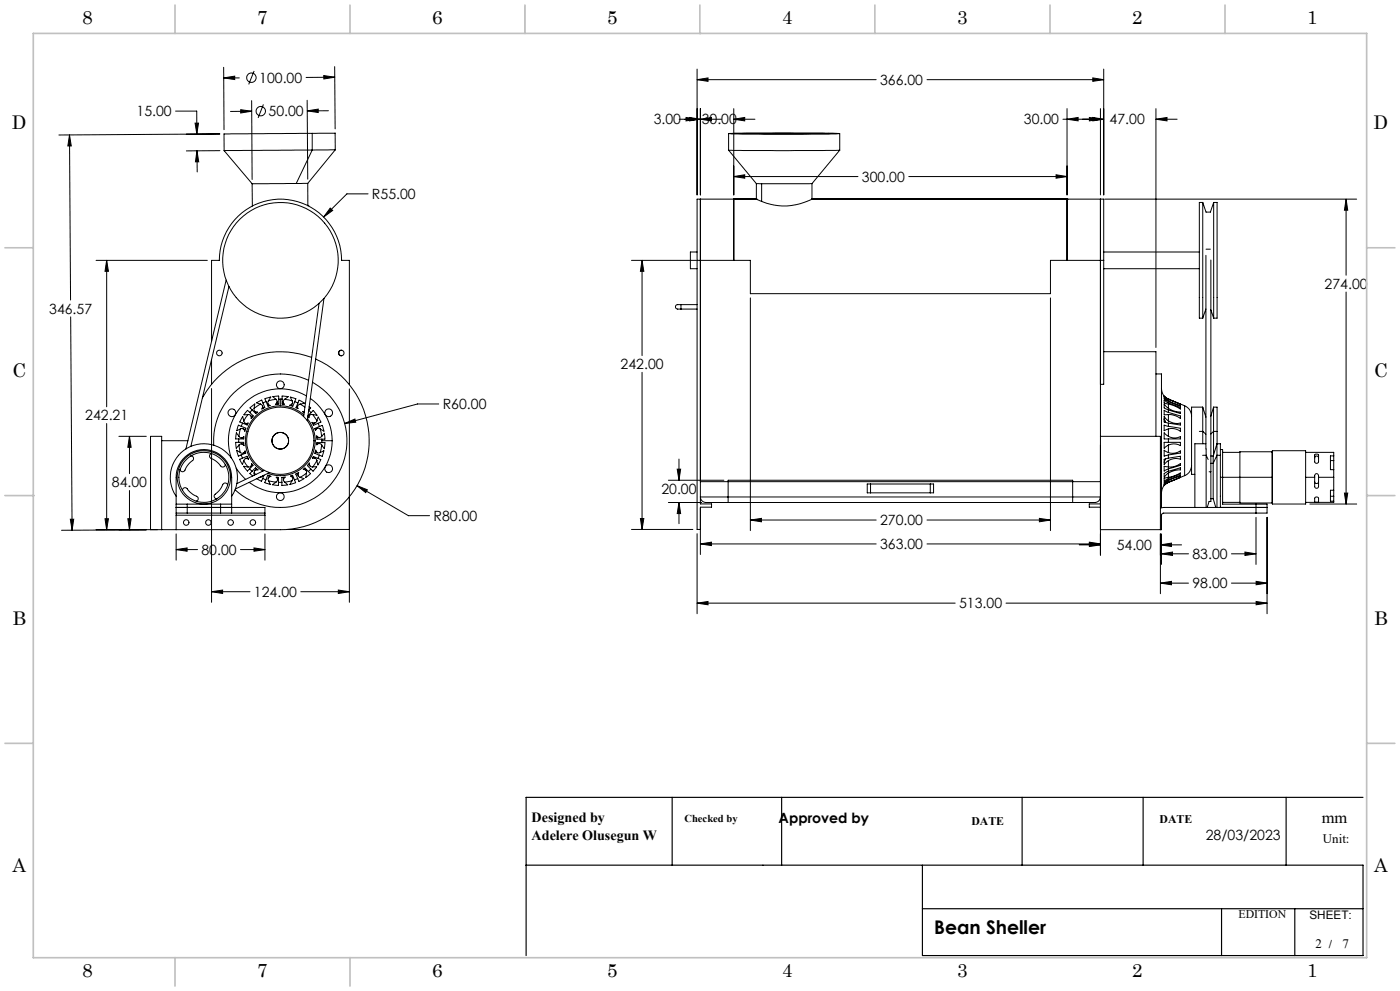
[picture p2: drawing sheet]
<svg xmlns="http://www.w3.org/2000/svg" width="420mm" height="297mm" viewBox="0 0 420 297" stroke-linecap="round" stroke-linejoin="round" font-family="sans-serif">
<g fill="none" stroke="#000" stroke-width=".3">
<path d="M100.4 20l.1 18.6M52.7 33.3h6.3l.1 6.9M58.5 36.9h1l-.4 3.3zM67.1 20.2l.1 18.7M67.1 23.4h4.7M67.1 23.4l3.3-.6v1zM72.2 32.9l3.3 .4-3.3 .6zM75.5 30.2l.1 23.6M75.5 33.3l-6.4 .1M76.2 21.3l-1.6 4M79 31.3l-1.6 4M92.1 30.1l.2 23.6"/>
<path d="M92.2 33.2l3.3-.5v1zM93.7 40l6.8-.1 .1 5M93.7 40l-26.5 .1v5.1M93.7 40v5M97.1 22.6l3.3 .5-3.2 .6zM98.5 33.2h-6.3M100.4 23.1l-8.6 .1M203.8 35.7h12.7M205.8 35.2l3.3 .5-3.3 .5zM206.8 35.2l3.3 .5-3.3 .5zM209.1 20.7v37.7M209.1 23.9h53.8"/>
<path d="M209.1 23.9l3.3-.5v1zM210.1 32.6v25.8M210.1 35.7l3.3-.5v1zM220.1 35.7l3.3-.5v1zM220.1 35.7h6.4M220.1 32.6v25.8M248.5 40v.1M278.1 23.9h53M318.9 35.7h12.2M320.1 35.7l3.3-.5v1zM320.1 32.6v25.8M326.8 35.2l3.3 .5-3.3 .5z"/>
<path d="M327.8 35.2l3.3 .5-3.3 .5zM327.8 23.4l3.3 .5-3.3 .5zM330.1 32.6v25.8M331.1 20.7v37.7M346.8 35.7l3.3-.5v1zM346.8 32.6v71.5M346.8 35.7h6.3M20.8 40.5l.6 3.2h-1zM20.8 40.5l.4 49.4M59.1 45.2l.1 6.3M59.1 45.2l.5 3.3h-1zM65.9 40.1l-48.2 .4"/>
<path d="M66 45.2h-10.1M67.2 45.2l8.4 9.9M75.6 55.1l.1 6.6M88.9 55l-13.3 .1M92.3 55h-3.4M92.3 55l.1 6.6M93.7 45l-26.5 .2M93.7 45l-4.8 10M100.6 44.9l-6.9 .1M100.6 44.9l-8.3 10.1M110.4 58.1h-6.3l-7 6.9M210.1 59.7v91.3h3.4v1h-3.4v14.2"/>
<path d="M218.6 40h33.3zM218.6 45h33.3M218.6 40v5M218.6 45l8.3 10M218.9 40h32.7zM220.1 59.7v18.3zM220.1 59.7h.1M220.1 52.9l3.3-.5v1zM220.1 52.9h37.3M226.9 59.7h-17.8v18.3M226.9 55l1.6 .1M226.9 59.7a18 18 0 0 0 16.7 0"/>
<path d="M226.9 59.7h.1M226.9 55v4.7M228.5 55.1v5.3M243.6 59.7h87.5v18.3M243.6 55l-15.1 .1M243.6 59.7h.1M243.6 55v4.7M251.9 40v5M251.9 45l-8.3 10M272.6 52.9h47.5M316.8 52.4l3.3 .5-3.3 .5zM320.1 59.7v18.3z"/>
<path d="M320.1 59.7h.1M330.1 59.7v55.5M331.4 59.7h75.6M403.8 59.7l.5 3.3h-1zM403.8 59.7v22.8M28.8 78h33.4M32 78v43.9M32 78l.5 3.3h-1zM92.4 61.6h.1M99.1 62.4l.7 .7-2.7 1.9zM189.4 78h19.4M192.6 78l.5 3.3h-1z"/>
<path d="M192.6 78v28.6M209.1 75.5h-2v5h2M209.1 78h16v10h90v-10h16M209.1 78v80.7h1M331.1 78v37.2h-1M331.1 75.5h28.7M360.8 60.7v34.7M360.8 60.7h-1v34.7h1M360.8 60.7l1 2.9h1.3l1-2.9M361.8 76.5v58M361.8 74.7h1.3M363.3 77.9v63.5"/>
<path d="M364.1 60.7v34.7M364.1 60.7h1v34.7h-1M21.2 95l.4 63.9M67.8 84l-12 50.5M68.7 85.9l-11.4 47.9M95.7 90.9l-4.6 33.9M97.2 89.4l-5 36.7M204.3 91.3h-.6a.75 .75 0 0 0-1.1 .7 .75 .75 0 0 0 1.1 .6h.6M204.3 91.3v1.3M204.3 92.6h4.8M204.3 91.3h4.8M225.1 89.3v69.7"/>
<path d="M315.1 89.3v69.7M331.1 80.5h28.7M361.8 92.6l-1 2.8M363.3 92.8l.8 2.6M403.8 87.5v63.6M63.5 102.3v-24.3h2.3a18.3 18.3 0 0 1 18.3-18.3 18.3 18.3 0 0 1 18.4 18.3h2.3v37.3M63.5 107.7v7.5M63.5 116.4v64.1M82.8 119.7l-2.3 .4M83.6 119.6v1.5l-1 .1a.89 .89 0 0 0 .2-1.5M83.6 119.6h.5M83.6 119.6v-.9l-1.8 .2 1 .8"/>
<path d="M84.1 119.6h.5M84.1 119.6v2M84.6 119.6v1.5h.7a.85 .85 0 0 1 .1-1.4M84.6 119.6v-.9l1.9 .2-1.1 .8M85.4 119.7l2.2 .4M91.9 118.6a15.6 15.6 0 0 0-17.7 1.5 15.6 15.6 0 0 0-4.8 17.2M92.6 114a20 20 0 0 0-28.5 19.4M93.1 119.4a15.5 15.5 0 0 1 6.6 12.7M93.5 107.1a26.6 26.6 0 0 0-32.8 12.1M93.7 114.6a20 20 0 0 1 6.6 29.2 20 20 0 0 1-29.8 3M94.7 107.6a26.7 26.7 0 0 1 15.5 29.9 26.7 26.7 0 0 1-26.1 21.2h-55.3M102.4 104.9a.85 .85 0 0 0-.8 .9 .85 .85 0 0 0 .8 .8"/>
<path d="M104.8 116.6v63.9M192.6 111.6v47.1M330.1 115.2v15.6M331.1 105.4h15.7v25.4M346.8 112.1h1.6v40h-.3M348.4 116.5a3.3 3.3 0 0 0 2.1 3.1M349.2 118.7l1.3 1zM350.5 119.6h.1M350.5 119.7v.4M350.5 119.6l3.6 1.6zM350.5 119.6l4.9 2M32 126.9v31.8"/>
<path d="M35.7 130.8h8.2M38.8 130.8l.5 3.3h-1zM38.8 130.8v11.2M48.5 132.1h7.9M57.3 136.6a.85 .85 0 0 1 .8 .8 .85 .85 0 0 1-.7 .9 6.4 6.4 0 0 0-2 2.8l-.7 .3-.7-.6M57.3 136.6a7.5 7.5 0 0 0-3.3 4.2M63.5 135.9a7.5 7.5 0 0 0-6.2 .7M63.5 135.9a.85 .85 0 0 0-.6 1 .85 .85 0 0 0 .9 .7l2.1 1.7a.85 .85 0 0 0 .9 .7 .85 .85 0 0 0 .8-.8M63.5 135.9a7.5 7.5 0 0 1 4.1 3.3M67.6 139.2a7.4 7.4 0 0 1 .7 6.1M71.6 132.6h1.5l.1 1a.9 .9 0 0 0-1.5-.2M71.6 131.5v1.1"/>
<path d="M71.6 132.6h-.9l.2 1.7 .8-.9M71.7 133.4l.4 2.2M71.7 130.8a.84 .84 0 0 0 1.5 .1l-.1 .6h-1.5M71.7 130.8l-.8-1.1-.2 1.8h.9M72.1 135.6a.85 .85 0 0 0 1.4-.5l.2 .7-1.3 .5M72.1 128.5l-.4 2.3M72.1 135.6l-1.1-.7 .5 1.8 .9-.4M72.3 133h.8M72.4 136.3l.3 1M72.4 127.8l1.4 .5-.4 1a.9 .9 0 0 0-1.3-.8M72.4 127.8l-.9-.4-.5 1.7 1.1-.6M72.4 131.3h.7"/>
<path d="M72.7 137.3l1.4-.6 .5 .9a.89 .89 0 0 0-1.5 .4M72.7 137.3l-.8 .4 .8 1.5 .4-1.2M72.8 126.8l-.4 1M72.8 128.5l.8 .3M73.1 138l1.3 1.9M73.1 126.1a.78 .78 0 0 0 .9 .8l.4-.1-.2 .6-1.4-.6M73.1 126.1l-.3-1.3-.9 1.7 .9 .3M73.6 135.5l-.6 .3M73.6 126.9l.7 .2M74.3 137.2l-.7 .3M74.4 139.9a.75 .75 0 0 0 1-.5l.1-.4 .4 .4-1 1.1M74.4 124.2l-1.3 1.9"/>
<path d="M74.4 139.9l-1.3-.2 1.1 1.5 .7-.7M74.9 123.6l1.1 1.1-.6 .7a.89 .89 0 0 0-1-1.2M74.9 123.6l-.6-.6-1.1 1.3 1.2-.1M75.1 124.5l.6 .5M75.7 122.9l-.8 .7M75.7 139.3l-.5 .5M76.2 122.4a.77 .77 0 0 0 .5 1l.5 .1-.5 .4-1-1M76.2 122.4l.2-1.3-1.4 1.1 .7 .7M76.4 123.3l.5 .5M78.1 121.1l-1.9 1.3M78.7 121.6l.3 .7M78.9 120.8l.5 1.3-.8 .5a.92 .92 0 0 0-.5-1.5"/>
<path d="M78.9 120.8l-.4-.9-1.5 .8 1.1 .4M79.8 120.4l-.9 .4M80.4 121l.2 .6M80.5 120.1a.86 .86 0 0 0 .5 1.4l-.6 .2-.6-1.3M80.5 120.1l.7-1.1-1.7 .5 .3 .9M83.1 120.3v.8M84.1 121.6a10.5 10.5 0 0 0-10.1 7.8 10.5 10.5 0 0 0 4.9 11.8M84.1 121.6a10.5 10.5 0 0 1 7.1 2.8M84.9 120.4v.7M87.6 120.1a.87 .87 0 0 1-.7 1.4l.9 .2 .6-1.3M87.6 120.1l-.5-1.1 1.7 .5-.4 .9M87.7 120.9l-.3 .7"/>
<path d="M88.4 120.4l1 .4M89.3 121.6l-.3 .7M89.4 120.8l-.6 1.4 .6 .2-.1-.4a.83 .83 0 0 1 .7-.9M89.4 120.8l.3-.9 1.6 .9-1.3 .3M90 121.1l1.5 .9M91.3 123.6l-.1 .1M91.3 123.3l-.5 .1 .4 .3M92.3 125.5v.1a10.6 10.6 0 0 1 2.3 6.5M92.5 139.2l.6 .5M92.6 122.9l.7 .8M92.7 121.9l.5 .4-.6 .6M92.9 124.4l-.5 .5"/>
<path d="M93.3 123.7l-.9 .9M93.3 123.7l.6-.7 1.2 1.5-1.3-.3M93.8 124.2a.83 .83 0 0 0-1.1 1l-.3-.4M93.8 124.2l1.3 1.9M93.8 139.9a.91 .91 0 0 1-1-1.1l-.6 .7 1 1.1M93.8 139.9h1.2l-1.1 1.3-.7-.6M93.9 137.1l.6 .2M94.2 132.1h.4M94.6 132.1a10.5 10.5 0 0 1-14.3 9.8M94.6 135.4l.7 .3M94.6 126.7l-.8 .3M95 131.2h.8"/>
<path d="M95.1 126.1a.92 .92 0 0 1-1.5 .5l.5 .9 1.3-.6M95.1 138l-1.3 1.9M95.1 126.1l.4-1.1 .8 1.5-.9 .4M95.1 132.9h.6M95.2 128.4l-.7 .3M95.4 137.4l-1.4-.6-.3 .6 .5-.1a.83 .83 0 0 1 .9 .7M95.4 137.4l.8 .3-.8 1.6-.3-1.3M95.4 126.9l.4 .9M95.8 127.8l-1.4 .6 .3 .6a.86 .86 0 0 1 1.4-.5M95.8 136.4l-.4 1M95.8 127.8l.9-.3 .5 1.7-1.1-.7M96.1 128.5l.4 2.3"/>
<path d="M96.1 135.6a.87 .87 0 0 1-1.4-.7l-.3 1 1.4 .5M96.1 135.6l1.1-.5-.5 1.7-.9-.4M96.5 130.8a.89 .89 0 0 1-1.5-.2l.1 1h1.5M96.5 133.4l-.4 2.2M96.5 130.8l.8-.9 .2 1.7h-.9M96.6 131.6v.5M96.6 132.1v.5M96.6 132.6h-1.5l-.1 .7a.86 .86 0 0 1 1.5 .1M96.6 132.6h.9l-.2 1.9-.8-1.1M96.6 132.1h3.1M99.7 132.1a15.6 15.6 0 0 1-8.6 13.9 15.6 15.6 0 0 1-16.3-1.4M103.4 126.9l3.1-1.3 .2 .9z"/>
<path d="M131.6 121.1h-6.3l-21.9 5.8M203.7 137.6v6.3M330.1 130.8h18v27.9M330.1 130.8v35.7M349.2 125.5l.4 1.1M349.2 125.8l.4 .8M349.2 125.8l.2 .1M349.6 137.5l-.4 1.1M350.5 120.1l-1.3-1.1v.5l1.3 .9M350.5 120.4v.4M350.5 120.8l-1.3-.9v.8l1.3 .4M350.5 121.1v1.3"/>
<path d="M350.5 122.4l-1.3-1.3v1.1l1.3 .7M350.5 122.9v.7M350.5 123.6l-1.3-.6v1.3l1.3-.1M350.5 124.2v1.9M350.5 126.1l-1.3-1.3v1.7l1.3 .3M350.5 126.8v1M350.5 127.8l-1.3-.4v1.7l1.3-.6M350.5 128.5v2.3M350.5 130.8l-1.3-1.1v1.8h1.3M350.5 131.5v1.1M350.5 132.6h-1.3v1.7l1.3-.9M350.5 133.4v2.2"/>
<path d="M350.5 135.6l-1.3-.7v1.8l1.3-.4M350.5 136.3v1M350.5 137.3l-1.3 .4v1.5l1.3-1.2M350.5 138v1.9M350.5 139.9l-1.3-.2v1.5l1.3-.7M350.5 139.9l.7 .1a5.5 5.5 0 0 0 2.9-1v.4l-3.6 1.1M350.5 137.3l3.6-.6v.9a4.3 4.3 0 0 0-3.6 .4M350.5 135.6a4.1 4.1 0 0 0 3.6-.5v.7l-3.6 .5M350.5 132.6h3.6v1a3.9 3.9 0 0 0-3.6-.2M350.5 130.8a3.9 3.9 0 0 0 3.6 .1v.6h-3.6M350.5 127.8l3.6 .5v1a4.3 4.3 0 0 0-3.6-.8M350.5 126.1l.7 .4a4.2 4.2 0 0 0 2.9 .3v.6l-3.6-.6"/>
<path d="M350.5 123.6l3.6 1.1v.7l-1.4-.8-2.2-.4M350.5 122.4l1.4 .7 2.2 .4v.4l-3.6-1M350.5 120.8l3.6 1.3v.5l-1.4-.8-2.2-.7M350.5 120.1l3.6 1.4v.2l-3.6-1.3M355.4 121.6a3.3 3.3 0 0 1 2.1 3.1M355.4 121.6v21M357.5 139.5a3.2 3.2 0 0 1-2.1 3.1M359.8 129.3h1M360.8 136.5h1M360.8 122h-3.3v20.2h1M360.8 129.3v3.7M360.8 122v7.3"/>
<path d="M360.8 122l1 3M360.8 129.3l1 .8M361.8 133h-3.3v19.1M361.8 136.5v15.6M361.8 134.5v2M361.8 136.5l.6 1.2M363.3 136.7h.7M363.3 138.8h.7M364 136.7v2.1M364 138.8v10.7M364.1 129.3v6.9M364.1 122v7.3"/>
<path d="M364.1 122h1v7.3M364.1 122l-.8 2.7M364.1 129.3h1M364.1 129.3l-.8 .8M365.1 136.5v15.6M365.1 133v3.5M365.1 133h1v3.5M365.1 133l-1.1 3.7M365.1 136.5h1M365.1 136.5l-1.1 2.3M365.1 129.3v3.7M366.1 134.7h.7v16.4h10"/>
<path d="M366.1 136.5v15.6M366.8 135.6h5.2M372 135.4h9.6v15.3h-9.6zM381.6 135.6h.1M381.7 135.1h10v16h-10zM391.7 135.6h8.4v1M394.4 137.2a.58 .58 0 0 1 .6-.5 .58 .58 0 0 1 .6 .5M394.4 136.2l.4-.1a.64 .64 0 0 1 .7 .2 .64 .64 0 0 1 .1 .7v.3a1.17 1.17 0 0 1-.5 1.5 .69 .69 0 0 1-.7-.2 .69 .69 0 0 1 0-.8zM399.1 138h1M400.1 136.6h-1v4.2h1M400.1 138v2.8M400.1 136.6v1.4"/>
<path d="M21.1 155.6h1l-.5 3.3zM31.5 155.5h1l-.5 3.2zM38.3 155.5h1l-.5 3.2zM38.8 147v11.7M43.9 158.8l-25.4 .1M45.2 158.7v-27.9h3.3v27.9M52.8 152.1h26.7v1.7M52.8 151.1h3.4M52.8 153.8v-10.8a8.3 8.3 0 0 1 8.4-8.3 8.3 8.3 0 0 1 8.3 8.3v10.8M52.8 153.8h3.4M52.8 153.8v.6M52.8 148.7a10.1 10.1 0 0 1 8.4-15.7 10.1 10.1 0 0 1 8.3 15.7"/>
<path d="M52.8 154.4v4.3M52.8 154.4h26.7M54 140.8a7.5 7.5 0 0 0 .8 6.1M54.8 146.9a.83 .83 0 0 1 .7-.8 .83 .83 0 0 1 .9 .8l2.2 1.7a.85 .85 0 0 1 .8 .6 .85 .85 0 0 1-.5 1M54.8 146.9a7.5 7.5 0 0 0 4.1 3.3M56.2 151.1v2.7M56.2 151.1h10M56.2 153.8h10M65 149.5a7.4 7.4 0 0 1-6.1 .7M66.2 151.1h3.3M66.2 153.8h3.3M66.2 151.1v2.7"/>
<path d="M68.3 145.3a.85 .85 0 0 0-1-.6 .85 .85 0 0 0-.7 1l-.7 1.1-1 1a.85 .85 0 0 0-.7 .9 .85 .85 0 0 0 .8 .8M68.3 145.3a7.8 7.8 0 0 1-3.3 4.2M69.5 153.8h10M70.9 140.3l2.8 3.4M74.9 140.5l.7 .7M75.6 141.2l1.1-1 .7 .6a.91 .91 0 0 0-1.2 1M75.6 141.2l-.6 .7 .8 .8M76.2 141.8l.1 .6M76.2 141.8l.6 .4M77 140.5l-.6 .6M78 143h.1M78.1 143l-.5 .2"/>
<path d="M78.8 143.4l1 .4M78.8 142.6l-.7 .4M78.8 143.4l-.3 .8-1.5-.7M79.2 142.4l-.4 1M79.3 141l-8.2 3.9M79.5 153.8v.6M79.5 154.4v4.3M79.8 143.8l.5-1.4 1 .3a.93 .93 0 0 0-.8 1.4M79.8 143.8l-.4 .8 1.7 .6-.6-1.1M80.5 144.1l2.3 .4M80.8 142.6l-.3 .7M80.9 141.6l-10.3 4.9"/>
<path d="M82.8 144.5a.85 .85 0 0 0 .1-1.5l.6 .1v1.5M82.8 144.5l-1.1 .8 1.8 .2v-.9M83.3 143v.8M83.5 144.6h1.1M85 143v.9M85.4 144.5a.89 .89 0 0 1 .1-1.5l-.9 .1v1.5M85.4 144.5l.9 .8-1.7 .2v-.9M86 158.7h18.8M87.5 142.6l.3 .6M87.6 144.1l-2.2 .4M88.3 143.8l-.5-1.4-.6 .3a.86 .86 0 0 1 .4 1.4M88.3 143.8l.4 .9-1.7 .5 .6-1.1"/>
<path d="M89.1 141.8l.4 .8M89.3 143.4l-1 .4M90 143a.87 .87 0 0 1-.4-1.4l-.9 .5 .6 1.3M90 143l1.2 .4-1.5 .9-.4-.9M91.3 140.4l.5 .5M91.9 141.8l-1.9 1.2M92.5 141.3l-1-1-.5 .4a.83 .83 0 0 1 .9 1.1M92.5 141.3l.7 .7-1.5 1.1 .2-1.3M93.2 140.6l-.7 .7M107.1 145.6l15.4 8.9h6.4M107.1 145.6l3.1 1.2-.5 .8zM189.4 158.7h18.5"/>
<path d="M192.1 155.4h1l-.5 3.3zM200.5 150.6h10M200.5 143.9h16.7M203.2 140.6h1l-.5 3.3zM203.7 150.6v6.3M203.7 150.6l.5 3.3h-1zM209.1 159.9v24M210.1 144.4h120M218.4 148.9h-8.2a1.72 1.72 0 0 0 2.2 1.7h6M218.4 148.9v1.7M218.4 150.6h103.4M218.4 148.9v-5h103.4v5"/>
<path d="M218.4 148.9h103.4M225.1 155.9l3.3-.5v1zM225.1 155.9h37.8M261.2 145.1h-1v2.6h1M261.2 145.1v2.6M261.2 147.7h17.9M261.2 145.1h17.9M278.1 155.9h37M279.1 145.1h1v2.6h-1M279.1 145.1v2.6M311.8 155.4l3.3 .5-3.3 .5zM321.8 148.9h8.3a1.72 1.72 0 0 1-2.3 1.7h-6"/>
<path d="M321.8 148.9v1.7M330.1 151h-3.3v1h3.3M350.5 144.6a3.3 3.3 0 0 0-2.1 3.1M350.5 140.5v.7M350.5 141.2l-1.3 .7v1.1l1.3-1.2M350.5 141.8v1.2M350.5 143l-1.3 .4v.8l1.3-.8M350.5 143.4v.4M350.5 143.8l-1.3 .8v.6l1.3-1.1M350.5 144.1v.4M350.5 144.5l-1.3 .8v.2l1.3-.9M350.5 144.5l3.6-1.5-3.6 1.6"/>
<path d="M350.5 143.8l3.6-1.4v.3l-3.6 1.4M350.5 143l2.1-.5 1.5-.8v.3l-3.6 1.4M350.5 141.2l3.6-1v.6l-2.1 .3-1.5 .7M350.5 144.6h.1M355.4 142.6l-4.9 2M362.7 141.4h.6M363.3 141.4v8.9h-.6l-.5 1.8M363.3 149.5h.7M364 149.5l.7 2.6M366.1 143h15.6M366.8 150.6h5.2M376.8 151.1h3.3v2.7h-3.3"/>
<path d="M376.8 153.8h-27.8l-.6 .6v4.3h-18.3M376.8 151.1v2.7M376.8 155v14.2M380.1 152.1h-31l-1 .2M380.1 155v28.9M381.6 150.6h.1M391.7 143h2.7M393 151.1h14M394.4 143v1.5a1.72 1.72 0 0 0 .3 1.8 .76 .76 0 0 0 .9-.3 .76 .76 0 0 0 0-.9v-2.1M394.4 143a.64 .64 0 0 1 .4-1 .64 .64 0 0 1 .8 .7v.3M394.4 144.4a.59 .59 0 0 0 .6 .5 .59 .59 0 0 0 .6-.5M394.4 149.2a.72 .72 0 0 1 1-.1 .72 .72 0 0 1 .2 1 .33 .33 0 0 1 0 .4 .33 .33 0 0 1-.5 0h-.2a.47 .47 0 0 1-.6-.2 .47 .47 0 0 1 .1-.5z"/>
<path d="M395.6 143h4.5M399.1 148.7h1M400.1 143v3.9M400.1 146.9h-1v3.3h1M400.1 150.2v.4h-8.4M400.1 140.8v2.2M400.1 146.9v1.8M400.1 148.7v1.5M403.3 147.8h1l-.5 3.3zM52.8 160v7.9M52.8 164.7h6.5M52.8 164.7l3.3-.5v1z"/>
<path d="M63.5 177.3h11.5M63.5 177.3l3.3-.5v1.1zM72.1 164.7h7.4M76.2 164.2l3.3 .5-3.3 .5zM79.5 160v7.9M90.2 177.3h14.6M101.5 176.8l3.3 .5-3.3 .6zM210.1 163h52.8M210.1 163l3.3-.5v1zM278.1 163h52M323.8 163.3h6.3M326.8 162.5l3.3 .5-3.3 .5z"/>
<path d="M326.8 162.8l3.3 .5-3.3 .5zM348.1 163.3l3.3-.5v1zM348.1 174.8l3.3-.6v1.1zM348.1 160v17.9M348.1 163.3h6.4M348.1 174.8h8.5M348.4 166l3.4-.6v1.1zM348.4 160v9.2M348.4 166h8.2M369.4 174.8h10.7M369.4 166h7.4M373.5 165.4l3.3 .6-3.3 .5z"/>
<path d="M376.8 174.2l3.3 .6-3.3 .5zM209.1 180.8h77.5M209.1 180.8l3.3-.5v1zM301.8 180.8h78.3M376.8 180.3l3.3 .5-3.3 .5z"/>
<circle cx="75.4" cy="23.3" r="1.41"/>
<circle cx="78.2" cy="33.3" r="1.41"/>
<circle cx="84.1" cy="78" r="17.3"/>
<circle cx="65.8" cy="105.8" r=".84"/>
<circle cx="84.1" cy="115.3" r="1.18"/>
<circle cx="102.4" cy="105.8" r=".84"/>
<circle cx="69.6" cy="123.7" r="1.17"/>
<circle cx="84.1" cy="132.1" r="2.49"/>
<circle cx="84.1" cy="132.1" r="10.1"/>
<circle cx="84.1" cy="132.1" r="2.51"/>
<circle cx="98.6" cy="123.7" r="1.17"/>
<circle cx="55.9" cy="156.6" r=".84"/>
<circle cx="61.2" cy="143.1" r="8"/>
<circle cx="62.5" cy="156.6" r=".84"/>
<circle cx="69.2" cy="156.6" r=".84"/>
<circle cx="75.9" cy="156.6" r=".84"/>
<circle cx="84.1" cy="148.8" r="1.16"/>
<circle cx="98.6" cy="140.5" r="1.17"/>
</g>
<path d="M201.6 239v20.3M234.5 239v20.3M306.6 239v20.3M342.9 239v20.3M385.8 239v20.3M408.9 239h-251.1v47.4M157.8 259.3h251.1v27.1h-132.2v-27.1M276.7 272.3h132.2M366.5 272.3v14.1M388.4 272.3v14.1" fill="none" stroke="#000" stroke-width=".35"/>
<g fill="none" stroke="#c0c0c0" stroke-width=".5">
<path d="M10 10h400v277h-400zM52.5 1.5v8.5M105 1.5v8.5M157.5 1.5v8.5M210 10h.1M210 1.5v8.5M262.5 1.5v8.5M315 1.5v8.5M367.5 1.5v8.5M1.5 74.3h8.5M410 74.3h8.5M1.5 148.5h8.5"/>
<path d="M10 148.5h.1M410 148.5h.1M410 148.5h8.5M1.5 222.8h8.5M410 222.8h8.5M52.5 287v8.5M105 287v8.5"/>
</g>
<path d="M97.1 22.6l3.3 .5-3.2 .6zM67.1 23.4l3.3-.6v1zM72.2 32.9l3.3 .4-3.3 .6zM92.2 33.2l3.3-.5v1zM59.1 45.2l.5 3.3h-1zM58.5 36.9h1l-.4 3.3zM99.1 62.4l-2 2.6 2.7-1.9zM32 78l.5 3.3h-1zM31.5 155.5h1l-.5 3.2zM20.8 40.5l.6 3.2h-1zM21.1 155.6h1l-.5 3.3zM38.3 155.5h1l-.5 3.2zM38.8 130.8l.5 3.3h-1zM103.4 126.9l3.3-.4-.2-.9zM107.1 145.6l2.6 2 .5-.8zM63.5 177.3l3.3-.5v1.1zM101.5 176.8l3.3 .5-3.3 .6zM76.2 164.2l3.3 .5-3.3 .5zM52.8 164.7l3.3-.5v1zM225.1 155.9l3.3-.5v1zM311.8 155.4l3.3 .5-3.3 .5zM210.1 163l3.3-.5v1zM326.8 162.5l3.3 .5-3.3 .5zM376.8 180.3l3.3 .5-3.3 .5zM209.1 180.8l3.3-.5v1zM326.8 162.8l3.3 .5-3.3 .5zM348.1 163.3l3.3-.5v1zM348.1 174.8l3.3-.6v1.1zM376.8 174.2l3.3 .6-3.3 .5zM373.5 165.4l3.3 .6-3.3 .5zM348.4 166l3.4-.6v1.1zM403.8 59.7l.5 3.3h-1zM403.3 147.8h1l-.5 3.3zM346.8 35.7l3.3-.5v1zM327.8 35.2l3.3 .5-3.3 .5zM320.1 35.7l3.3-.5v1zM326.8 35.2l3.3 .5-3.3 .5zM220.1 52.9l3.3-.5v1zM316.8 52.4l3.3 .5-3.3 .5zM220.1 35.7l3.3-.5v1zM206.8 35.2l3.3 .5-3.3 .5zM205.8 35.2l3.3 .5-3.3 .5zM210.1 35.7l3.3-.5v1zM209.1 23.9l3.3-.5v1zM327.8 23.4l3.3 .5-3.3 .5zM203.7 150.6l.5 3.3h-1zM203.2 140.6h1l-.5 3.3zM192.6 78l.5 3.3h-1zM192.1 155.4h1l-.5 3.3z" fill="#000"/>
<g font-size="5.6">
<text x="24.7" y="7.3">8</text>
<text x="77.2" y="7.3">7</text>
<text x="129.7" y="7.3">6</text>
<text x="182.2" y="7.3">5</text>
<text x="234.7" y="7.3">4</text>
<text x="287.2" y="7.3">3</text>
<text x="339.7" y="7.3">2</text>
<text x="392.2" y="7.3">1</text>
<text x="3.6" y="38.7">D</text>
<text x="412.1" y="38.7">D</text>
<text x="3.7" y="112.9">C</text>
<text x="412.2" y="112.9">C</text>
<text x="3.7" y="187.2">B</text>
<text x="412.2" y="187.2">B</text>
<text x="3.7" y="261.4">A</text>
<text x="412.2" y="261.4">A</text>
<text x="280.2" y="279.8">Bean Sheller</text>
<text x="24.7" y="292.8">8</text>
<text x="77.2" y="292.8">7</text>
<text x="129.7" y="292.8">6</text>
<text x="182.2" y="292.8">5</text>
<text x="234.7" y="292.8">4</text>
<text x="287.2" y="292.8">3</text>
<text x="339.7" y="292.8">2</text>
<text x="392.2" y="292.8">1</text>
</g>
<text font-size="4.9" x="396.5" y="246.7">mm</text>
<g font-size="4.2">
<text x="77.8" y="24.8">100.00</text>
<text x="264" y="25.4">366.00</text>
<text x="41" y="34.9">15.00</text>
<text x="80.6" y="34.9">50.00</text>
<text x="196.1" y="37.3">3.00</text>
<text x="210.5" y="37.3">30.00</text>
<text x="307.2" y="37.3">30.00</text>
<text x="332.9" y="37.3">47.00</text>
<text x="111.6" y="59.7">R55.00</text>
<text x="258.6" y="54.5">300.00</text>
<text x="397.4" y="86.6">274.00</text>
<text x="14.8" y="94">346.57</text>
<text x="186.2" y="110.7">242.00</text>
<text x="132.8" y="122.6">R60.00</text>
<text x="25.6" y="126">242.21</text>
<text x="33.6" y="146.1">84.00</text>
<text x="198.4" y="148">20.00</text>
<text x="130.1" y="156.1">R80.00</text>
<text x="264" y="157.4">270.00</text>
<text x="60.4" y="166.3">80.00</text>
<text x="264" y="164.6">363.00</text>
<text x="335" y="164.9">54.00</text>
<text x="357.7" y="167.6">83.00</text>
<text x="76.2" y="178.9">124.00</text>
<text x="357.7" y="176.3">98.00</text>
<text x="287.7" y="182.3">513.00</text>
<text x="159.5" y="246.5">Designed by</text>
<text x="159.5" y="251.7">Adelere Olusegun W</text>
<text x="233.6" y="246.6">Approved by</text>
<text x="361.7" y="251.8">28/03/2023</text>
</g>
<g font-size="3.9">
<text x="396.9" y="252.8">Unit:</text>
<text x="394.7" y="284">2 /</text>
<text x="402.8" y="284.2">7</text>
</g>
<g font-size="3.5">
<text x="291.4" y="247.2">DATE</text>
<text x="347.9" y="246.7">DATE</text>
<text x="371.6" y="275.1">EDITION</text>
<text x="392.8" y="275.3">SHEET:</text>
</g>
<text font-size="3.2" x="205.3" y="246.5">Checked by</text>
</svg>
